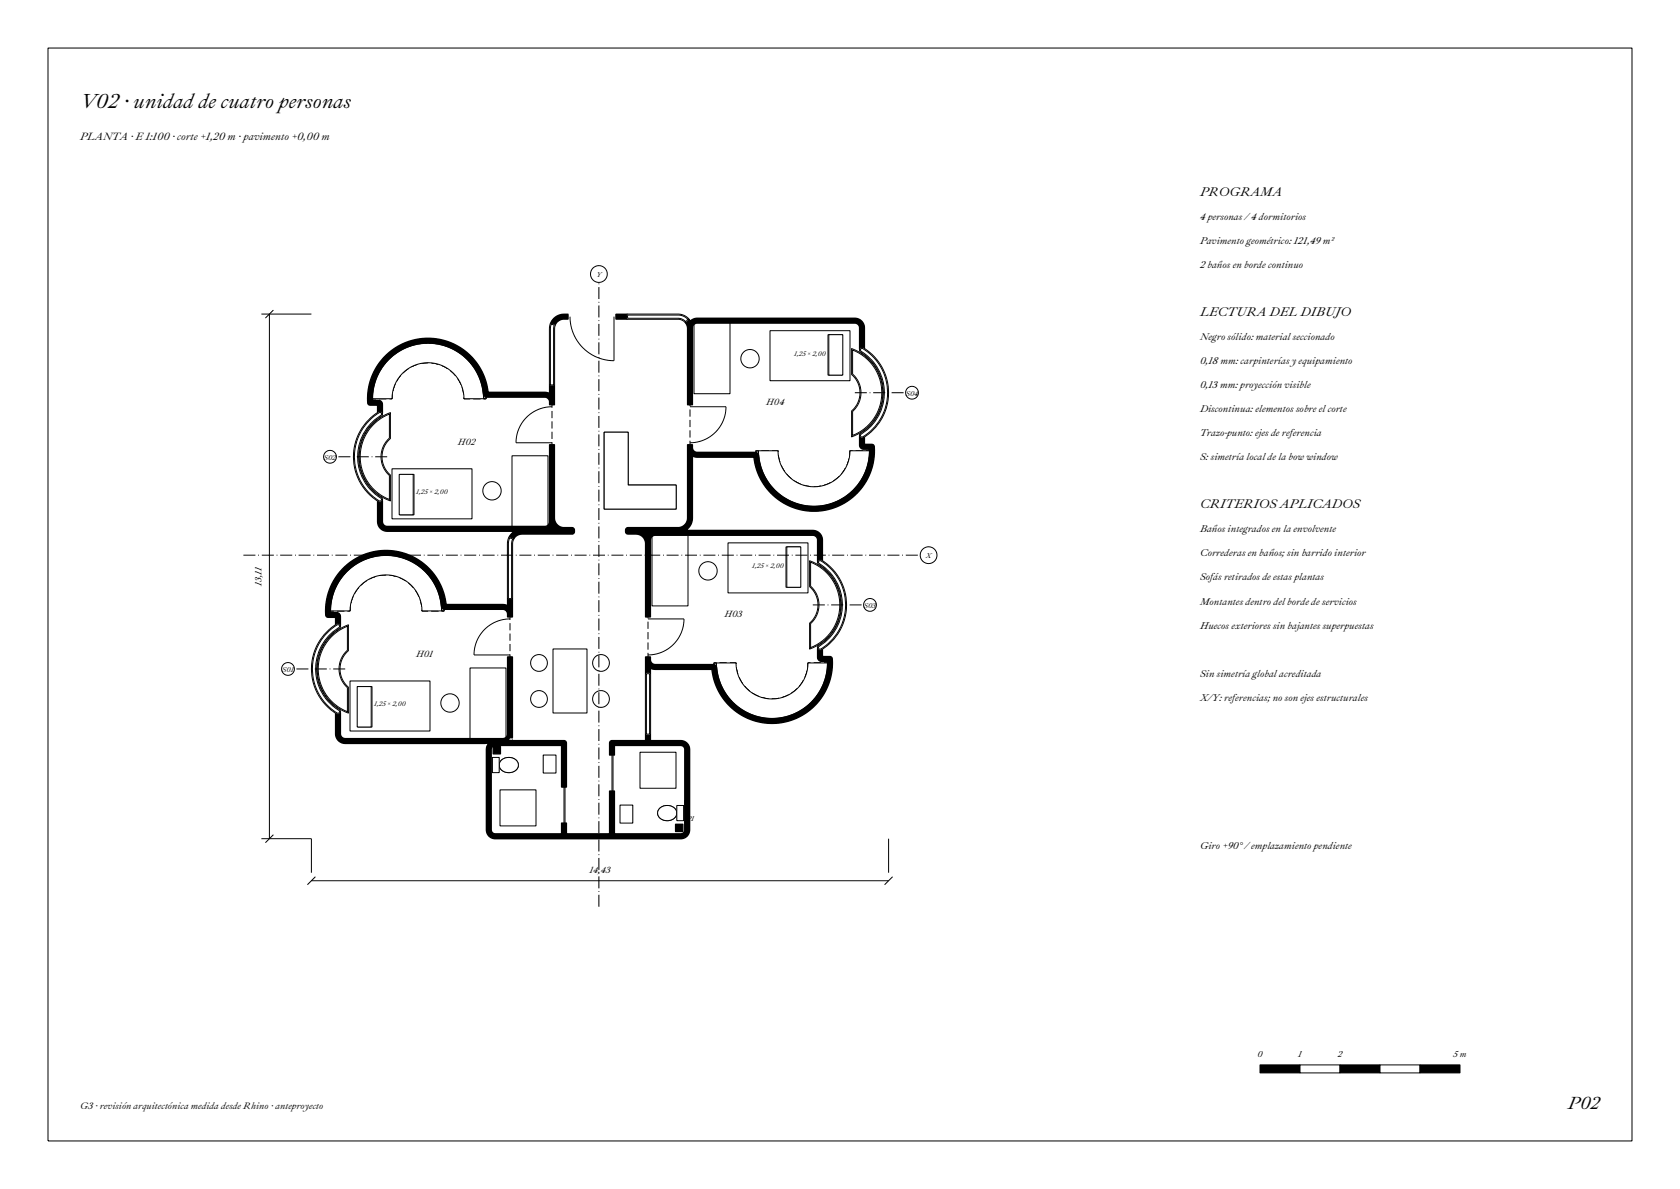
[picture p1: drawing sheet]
<svg xmlns="http://www.w3.org/2000/svg" width="420mm" height="297mm" viewBox="0 0 420 297" stroke-linecap="round" stroke-linejoin="round" font-family="sans-serif">
<path d="M107.9 85.1a14.5 14.5 0 0 0-15.4 14.5h5.5a9 9 0 0 1 9-9 9 9 0 0 1 9 9h5.5a14.5 14.5 0 0 0-13.6-14.5M97.4 138.1a14.5 14.5 0 0 0-15.4 14.5h5.5a9 9 0 0 1 9-9 9 9 0 0 1 9 9h5.5a14.5 14.5 0 0 0-13.6-14.5M136.2 132.1l1.3-.5 .5-1.3v-29.9l-.5-1.3-1.3-.5h-14.6l-.1-.5a14.7 14.7 0 0 0-5.5-9.8 14.4 14.4 0 0 0-16.5-1.1 14.4 14.4 0 0 0-7 13.4l2.4 .1 .1 2.6a13.2 13.2 0 0 0-6 10.4 12.9 12.9 0 0 0 6 11.2v5.6l.5 1.1 1.3 .5h39.4M202.6 127.1a14.5 14.5 0 0 0 15.4-14.5h-5.5a9 9 0 0 1-9 9 9 9 0 0 1-9-9h-5.5a14.5 14.5 0 0 0 13.6 14.5M211.2 124.9a14.8 14.8 0 0 0 6.8-13.3l-2.4-.1-.1-2.6a12.7 12.7 0 0 0 .5-21.2l-.5-.4v-5.6l-.5-1.1-1.3-.5h-39.4l-1.3 .5-.5 1.3v29.9l.5 1.3 1.3 .5h14.6l.7 2.5a14.2 14.2 0 0 0 20.9 9.1l.7-.3M200.7 177.9a14.8 14.8 0 0 0 6.8-13.3l-2.4-.1-.1-2.6a12.7 12.7 0 0 0 .5-21.2l-.5-.4v-5.6l-.5-1.1-1.3-.5h-39.4l-1.3 .5-.5 1.3v29.9l.5 1.3 1.3 .5h14.6l.7 2.5a14.2 14.2 0 0 0 20.9 9.1l.7-.3M125.7 185.1l1.3-.5 .5-1.3v-29.9l-.5-1.3-1.3-.5h-14.6l-.1-.5a14.7 14.7 0 0 0-5.5-9.8 14.4 14.4 0 0 0-16.5-1.1 14.4 14.4 0 0 0-7 13.4l2.4 .1 .1 2.6a13.2 13.2 0 0 0-6 10.4 12.9 12.9 0 0 0 6 11.2v5.6l.5 1.1 1.3 .5h39.4M192.1 180.1a14.5 14.5 0 0 0 15.4-14.5h-5.5a9 9 0 0 1-9 9 9 9 0 0 1-9-9h-5.5a14.5 14.5 0 0 0 13.6 14.5" fill="none" stroke="#000" stroke-width=".25" stroke-dasharray="1.8 .8" stroke-linecap="butt"/>
<g fill="#fff" stroke="#000" stroke-width=".25">
<path d="M87.8 170.4h19.4v11.9h-19.4z" fill-rule="evenodd"/>
<path d="M87.5 170.1h20v12.5h-20z" fill-rule="evenodd"/>
<path d="M89.5 171.5h3.5v10.1h-3.5z" fill-rule="evenodd"/>
<path d="M89.3 171.5h3.5v10.1h-3.5z" fill-rule="evenodd"/>
<path d="M82.6 159l2.2-1.8 2.3-1.1v6.4a6 6 0 0 0 0 9.2v6.4a11.7 11.7 0 0 1-4.5-19.1z" fill-rule="evenodd"/>
<path d="M82.6 159.3l2-1.7 2.3-1.2v6a6.2 6.2 0 0 0 0 9.4v6a11.4 11.4 0 0 1-4.3-18.5z" fill-rule="evenodd"/>
<path d="M86.6 142a14.5 14.5 0 0 1 15.7-2.7 14.5 14.5 0 0 1 8.7 13.3h-5.5a9 9 0 0 0-9-9 9 9 0 0 0-9 9h-5.5a14.5 14.5 0 0 1 4.6-10.6z" fill-rule="evenodd"/>
<path d="M86.4 142.5a14.3 14.3 0 0 1 15.6-3.1 14.3 14.3 0 0 1 8.8 13.2h-.4a13.9 13.9 0 0 0-13.9-13.9 13.9 13.9 0 0 0-13.9 13.9h-.4a14.3 14.3 0 0 1 4.2-10.1z" fill-rule="evenodd"/>
<path d="M117.5 166.9h9v18h-9z" fill-rule="evenodd"/>
<path d="M98.3 117.4h19.4v11.9h-19.4z" fill-rule="evenodd"/>
<path d="M98 117.1h20v12.5h-20z" fill-rule="evenodd"/>
<path d="M100 118.5h3.5v10.1h-3.5z" fill-rule="evenodd"/>
<path d="M99.8 118.5h3.5v10.1h-3.5z" fill-rule="evenodd"/>
<path d="M93.1 106l2.2-1.8 2.3-1.1v6.4a6 6 0 0 0 0 9.2v6.4a11.7 11.7 0 0 1-4.5-19.1z" fill-rule="evenodd"/>
<path d="M93.7 105.7l1.4-1.1 2.3-1.2v6a6.2 6.2 0 0 0 0 9.4v6a11.4 11.4 0 0 1-3.7-19.1z" fill-rule="evenodd"/>
<path d="M97.1 89a14.5 14.5 0 0 1 15.7-2.7 14.5 14.5 0 0 1 8.7 13.3h-5.5a9 9 0 0 0-9-9 9 9 0 0 0-9 9h-5.5a14.5 14.5 0 0 1 4.6-10.6z" fill-rule="evenodd"/>
<path d="M96.9 89.5a14.3 14.3 0 0 1 15.6-3.1 14.3 14.3 0 0 1 8.8 13.2h-.4a13.9 13.9 0 0 0-13.9-13.9 13.9 13.9 0 0 0-13.9 13.9h-.4a14.3 14.3 0 0 1 4.2-10.1z" fill-rule="evenodd"/>
<path d="M128 113.8h9v18.1h-9z" fill-rule="evenodd"/>
<path d="M182.3 135.9h19.4v11.9h-19.4z" fill-rule="evenodd"/>
<path d="M182 135.6h20v12.5h-20z" fill-rule="evenodd"/>
<path d="M196.5 136.6h3.5v10.1h-3.5z" fill-rule="evenodd"/>
<path d="M196.7 136.6h3.5v10.1h-3.5z" fill-rule="evenodd"/>
<path d="M202.4 140.1a11.7 11.7 0 0 1 7.8 11 11.7 11.7 0 0 1-7.8 11v-6.4a6 6 0 0 0 0-9.2z" fill-rule="evenodd"/>
<path d="M202.7 140.4a11.4 11.4 0 0 1 7.3 10.7 11.4 11.4 0 0 1-7.3 10.7v-6a6.2 6.2 0 0 0 0-9.4z" fill-rule="evenodd"/>
<path d="M178.5 165.6h5.5a9 9 0 0 0 9 9 9 9 0 0 0 9-9h5.5a14.5 14.5 0 0 1-14.5 14.5 14.5 14.5 0 0 1-14.5-14.5z" fill-rule="evenodd"/>
<path d="M178.7 165.6h.4a13.9 13.9 0 0 0 13.9 13.9 13.9 13.9 0 0 0 13.9-13.9h.4a14.3 14.3 0 0 1-14.3 14.3 14.3 14.3 0 0 1-14.3-14.3z" fill-rule="evenodd"/>
<path d="M163 133.3h9v18.1h-9z" fill-rule="evenodd"/>
<path d="M192.8 82.9h19.4v11.9h-19.4z" fill-rule="evenodd"/>
<path d="M192.5 82.6h20v12.5h-20z" fill-rule="evenodd"/>
<path d="M207 83.6h3.5v10.1h-3.5z" fill-rule="evenodd"/>
<path d="M207.2 83.6h3.5v10.1h-3.5z" fill-rule="evenodd"/>
<path d="M212.9 87.1a11.7 11.7 0 0 1 7.8 11 11.7 11.7 0 0 1-7.8 11v-6.4a6 6 0 0 0 0-9.2z" fill-rule="evenodd"/>
<path d="M213.2 87.4a11.4 11.4 0 0 1 7.3 10.7 11.4 11.4 0 0 1-7.3 10.7v-6a6.2 6.2 0 0 0 0-9.4z" fill-rule="evenodd"/>
<path d="M189 112.6h5.5a9 9 0 0 0 9 9 9 9 0 0 0 9-9h5.5a14.5 14.5 0 0 1-14.5 14.5 14.5 14.5 0 0 1-14.5-14.5z" fill-rule="evenodd"/>
<path d="M189.2 112.6h.4a13.9 13.9 0 0 0 13.9 13.9 13.9 13.9 0 0 0 13.9-13.9h.4a14.3 14.3 0 0 1-14.3 14.3 14.3 14.3 0 0 1-14.3-14.3z" fill-rule="evenodd"/>
<path d="M173.5 80.4h9v17.9h-9z" fill-rule="evenodd"/>
<path d="M160 187.9h9v9h-9z" fill-rule="evenodd"/>
<path d="M155 201.1h3.2v4.5h-3.2z" fill-rule="evenodd"/>
<path d="M125 197.3h9v9h-9z" fill-rule="evenodd"/>
<path d="M135.8 188.6h3.2v4.5h-3.2z" fill-rule="evenodd"/>
<path d="M151 108h6v13.2h12v6h-18z" fill-rule="evenodd"/>
<path d="M151 108h6v13.2h12v6h-18z" fill-rule="evenodd"/>
<path d="M138.3 162.1h8.5v16h-8.5z" fill-rule="evenodd"/>
<path d="M165.4 202.6a1.97 1.97 0 0 1 3.1 .5 1.86 1.86 0 0 1-3.3 0z" fill-rule="evenodd"/>
<path d="M164.9 201.9a2.54 2.54 0 0 1 4.3 1.2 2.47 2.47 0 0 1-2.4 1.9 2.47 2.47 0 0 1-2.4-1.9z" fill-rule="evenodd"/>
<path d="M165 201.9a2.53 2.53 0 0 1 4.2 1.2 2.47 2.47 0 0 1-2.4 1.9 2.47 2.47 0 0 1-2.4-1.9l.2-.7z" fill-rule="evenodd"/>
<path d="M169.2 201.2h1.7v3.8h-1.7z" fill-rule="evenodd"/>
<path d="M125.8 190.5a2.03 2.03 0 0 1 3 .5 1.89 1.89 0 0 1-3 .7 .69 .69 0 0 1 0-1.2z" fill-rule="evenodd"/>
<path d="M125.3 189.9a2.55 2.55 0 0 1 4.3 1.2 2.47 2.47 0 0 1-2.4 1.9 2.47 2.47 0 0 1-2.4-1.9z" fill-rule="evenodd"/>
<path d="M125.3 190a2.54 2.54 0 0 1 4.3 1.1 2.47 2.47 0 0 1-2.4 1.9 2.47 2.47 0 0 1-2.4-1.9z" fill-rule="evenodd"/>
<path d="M123.1 189.2h1.7v3.8h-1.7z" fill-rule="evenodd"/>
<circle cx="112.5" cy="175.6" r="2.3"/>
<circle cx="123" cy="122.6" r="2.3"/>
<circle cx="177" cy="142.6" r="2.3"/>
<circle cx="187.5" cy="89.6" r="2.3"/>
<circle cx="150.3" cy="165.6" r="2.1"/>
<circle cx="150.3" cy="174.6" r="2.1"/>
<circle cx="134.8" cy="165.6" r="2.1"/>
<circle cx="134.8" cy="174.6" r="2.1"/>
<circle cx="169.8" cy="206.8" r=".55"/>
<circle cx="170.3" cy="207.3" r=".12"/>
<circle cx="124.2" cy="187.4" r=".55"/>
<circle cx="124.7" cy="187.9" r=".13"/>
</g>
<g fill="#000" stroke="#000" stroke-width=".35">
<path d="M138.5 79.5a4 4 0 0 1 3.5-1v1.2l-1.7 .1-1.2 .8a.5 .5 0 0 1-.3 .4 .5 .5 0 0 1-.5-.2l-.7 .1z" fill-rule="evenodd"/>
<path d="M154 78.5h2.8l-.2 .6 .2 .6h-2.8z" fill-rule="evenodd"/>
<path d="M172.2 79.7l.4 .5a2.4 2.4 0 0 1 1.7-.7h39.4a2.4 2.4 0 0 1 2.4 2.4v5.1l-.7-.2-.5 .4v-5.3a1.2 1.2 0 0 0-1.2-1.2h-39.4a1.2 1.2 0 0 0-1.2 1.2v19.2h-1.2v-19l-.2-.9a.5 .5 0 0 1-.2-.5 .5 .5 0 0 1 .4-.4z" fill-rule="evenodd"/>
<path d="M96.3 88.9a15.1 15.1 0 0 1 15.7-3.5 15.1 15.1 0 0 1 10 12.6h14.2l1.2 .3v-2l.6 .1 .6-.1v4.8h-1.2v-.7a1.2 1.2 0 0 0-1.2-1.2h-14.5a1 1 0 0 1-.9-.8 13.9 13.9 0 0 0-14.6-12.7 13.9 13.9 0 0 0-13.1 14.3h1.5a1 1 0 0 1 1 .9v2.3l-.5-.4-.7 .2v-1.8h-1.9l-.4-.2a11.7 11.7 0 0 1 .8-6.7l1.5-3.1z" fill-rule="evenodd"/>
<path d="M171.9 111.1h1.2v.7a1.2 1.2 0 0 0 1.2 1.2h14.4a1 1 0 0 1 1 .8 13.9 13.9 0 0 0 14.6 12.7 13.9 13.9 0 0 0 13.1-14.3h-1.5a1 1 0 0 1-1-.9v-2.3l.5 .4 .7-.2v1.8h1.9l.4 .2a2.4 2.4 0 0 1 .2 1.9 15.1 15.1 0 0 1-14.5 14.6 15.1 15.1 0 0 1-15.6-13.5h-14.2l-1.2-.3v15.5a3.6 3.6 0 0 1-1.8 3.1h31.9a2.4 2.4 0 0 1 2.4 2.4v5.1l-.7-.2-.5 .4v-5.3a1.2 1.2 0 0 0-1.2-1.2h-39.4a1.2 1.2 0 0 0-1.2 1.2v19.2h-1.2v-18.3a2.4 2.4 0 0 0-2.4-2.4h-2.2l-.4-.4 .1-.9 .5-.3h12.5a2.4 2.4 0 0 0 2.4-2.4z" fill-rule="evenodd"/>
<path d="M94.4 125.2l.7 .2 .5-.4v5.3a1.2 1.2 0 0 0 1.2 1.2h39.4a1.2 1.2 0 0 0 1.2-1.2v-19.2h1.2v18.3a2.4 2.4 0 0 0 2.4 2.4h2.2l.4 .5-.1 .8-.5 .3h-12.7l-.7 .2-.8 .5a.46 .46 0 0 1-.4 .4 .46 .46 0 0 1-.5-.2l-.6-.1 .7-1 .7-.5h-31.9a2.4 2.4 0 0 1-2.4-2.4z" fill-rule="evenodd"/>
<path d="M85.8 141.9a15.1 15.1 0 0 1 15.7-3.5 15.1 15.1 0 0 1 10 12.6h14.2l1.2 .3v-1.7l.6 .2 .6-.2v4.5h-1.2v-.7a1.2 1.2 0 0 0-1.2-1.2h-14.5a1 1 0 0 1-.9-.8 13.9 13.9 0 0 0-14.6-12.7 13.9 13.9 0 0 0-13.1 14.3h1.5a1 1 0 0 1 1 .9v2.3l-.5-.4-.7 .2v-1.8h-1.9l-.4-.2a14.4 14.4 0 0 1 4.2-12.1z" fill-rule="evenodd"/>
<path d="M161.4 164.1h1.2v.7a1.2 1.2 0 0 0 1.2 1.2h14.5a1 1 0 0 1 .9 .8 13.9 13.9 0 0 0 14.6 12.7 13.9 13.9 0 0 0 13.1-14.3h-1.5a1 1 0 0 1-1-.9v-2.3l.5 .4 .7-.2v1.8h1.9l.4 .2a11.7 11.7 0 0 1-.8 6.7 15.1 15.1 0 0 1-16 9.7 15.1 15.1 0 0 1-13.1-13.4h-14.2l-1.2-.3v1.3l-.6-.2-.6 .2z" fill-rule="evenodd"/>
<path d="M83.9 178.2l.7 .2 .5-.4v5.3a1.2 1.2 0 0 0 1.2 1.2h39.4a1.2 1.2 0 0 0 1.2-1.2v-19.2h1.2v20.1h-.7l-.7 .8 14.6 .1 .3 .5v11h-1.2v-10.4h-16.6a1 1 0 0 0-1 1v20.1l.2 .6 .3 .3 17.1 .1v-2.7h1.2v2.7h10.8v-10.7h1.2v10.7h16.7l.6-.3 .3-.6v-20.2l-.4-.8-.5-.2h-16.7v2.4h-1.2v-3.1l.4-.5h8.6v-1.5l.6 .1 .6-.1v1.5h7.6a2.2 2.2 0 0 1 2.2 2.2v20.1a2.2 2.2 0 0 1-2.2 2.2h-46.4a2.2 2.2 0 0 1-2.2-2.2v-20.1l.2-.9 .6-.9-1.2 .3h-34.9a2.4 2.4 0 0 1-2.4-2.4z" fill-rule="evenodd"/>
<path d="M123.3 186.5h1.8v1.8h-1.8z" fill-rule="evenodd"/>
<path d="M168.9 205.9h1.8v1.8h-1.8z" fill-rule="evenodd"/>
</g>
<path d="M161.4 168.2l.6-.2 .7 .2v15.3l-.7 .1-.6-.1z" fill-rule="evenodd" fill="#fff" stroke="#000" stroke-width=".25"/>
<path d="M161.6 168.4h.8v14.9l-.4 .1-.4-.1z" fill="none" stroke="#000" stroke-width=".25"/>
<path d="M82.2 157.4l2-1.6a.65 .65 0 0 1 .8 .2 .65 .65 0 0 1 0 .9 11.9 11.9 0 0 0 0 20.5 .65 .65 0 0 1 0 .8 .65 .65 0 0 1-.8 .2 13.1 13.1 0 0 1-2-21z" fill-rule="evenodd" fill="#fff" stroke="#000" stroke-width=".25"/>
<path d="M82.3 157.5l2-1.4 .5 .1 .1 .4a12.5 12.5 0 0 0-5.7 7.7 12.1 12.1 0 0 0 4.8 12.7l.8 .5 .1 .5-.4 .2a12.8 12.8 0 0 1-2.2-20.7z" fill="none" stroke="#000" stroke-width=".25"/>
<path d="M204.6 139.9l.4-.1a12.9 12.9 0 0 1 0 22.6 .65 .65 0 0 1-.6-.4 .65 .65 0 0 1 .1-.7 11.9 11.9 0 0 0 0-20.5l-.1-.4z" fill-rule="evenodd" fill="#fff" stroke="#000" stroke-width=".25"/>
<path d="M204.8 140.1l.2-.1a12.8 12.8 0 0 1 0 22.2l-.4-.3v-.3a12.5 12.5 0 0 0 5.7-7.7 12.1 12.1 0 0 0-4.8-12.7l-.8-.5z" fill="none" stroke="#000" stroke-width=".25"/>
<path d="M127.2 134.2h.6a.54 .54 0 0 1 .5 .3 .54 .54 0 0 1 0 .6l-.1 14.5-.8 .2-.5-.2v-13.8z" fill-rule="evenodd" fill="#fff" stroke="#000" stroke-width=".25"/>
<path d="M127.4 134.4l.8 .3-.3 1.1v13.7h-.4h-.4v-13.7z" fill="none" stroke="#000" stroke-width=".25"/>
<path d="M92.7 104.4l2-1.6a.65 .65 0 0 1 .8 .2 .65 .65 0 0 1 0 .9 11.9 11.9 0 0 0 0 20.5 .65 .65 0 0 1 0 .8 .65 .65 0 0 1-.8 .2 13.1 13.1 0 0 1-2-21z" fill-rule="evenodd" fill="#fff" stroke="#000" stroke-width=".25"/>
<path d="M92.8 104.5l2-1.4 .5 .1 .1 .4a12.5 12.5 0 0 0-5.7 7.7 12.1 12.1 0 0 0 4.8 12.7l.8 .5 .1 .5-.4 .2a12.8 12.8 0 0 1-2.2-20.7z" fill="none" stroke="#000" stroke-width=".25"/>
<path d="M215.1 86.9l.4-.1a12.9 12.9 0 0 1 0 22.6 .65 .65 0 0 1-.6-.4 .65 .65 0 0 1 .1-.7 11.9 11.9 0 0 0 0-20.5l-.1-.4z" fill-rule="evenodd" fill="#fff" stroke="#000" stroke-width=".25"/>
<path d="M215.3 87.1l.2-.1a12.8 12.8 0 0 1 0 22.2l-.4-.3v-.3a12.5 12.5 0 0 0 5.7-7.7 12.1 12.1 0 0 0-4.8-12.7l-.8-.5z" fill="none" stroke="#000" stroke-width=".25"/>
<path d="M137.6 80.9l.7-.1a.59 .59 0 0 1 .5 .4 .59 .59 0 0 1-.1 .7v14.3l-.8 .2-.5-.2v-14.1z" fill-rule="evenodd" fill="#fff" stroke="#000" stroke-width=".25"/>
<path d="M137.8 81.1h.5a.46 .46 0 0 1 .1 .7v14.3l-.4 .1-.4-.1v-14z" fill="none" stroke="#000" stroke-width=".25"/>
<path d="M156.8 78.5h12.7a3.6 3.6 0 0 1 2.7 1.1l-.2 .6a.61 .61 0 0 1-.6 .4 .61 .61 0 0 1-.6-.5l-1.3-.4h-12.7l-.2-.6z" fill-rule="evenodd" fill="#fff" stroke="#000" stroke-width=".25"/>
<g fill="none" stroke="#000" stroke-width=".25">
<path d="M65.4 78.5h12.5M67.4 78.5v131M68.4 77.4l-2 2M142.5 79.1a11 11 0 0 0 11 11v-11M157 78.7h12.5a2.54 2.54 0 0 1 2.3 1.1l-.5 .5a2.6 2.6 0 0 0-1.8-.8h-12.5zM138 101.6a9 9 0 0 0-9 9h9M172.5 101.6h9a9 9 0 0 1-9 9M127.5 154.6a9 9 0 0 0-9 9h9M162 154.6h9a9 9 0 0 1-9 9M141 196.6v9M141.3 196.6v9M153 188.6v9"/>
<path d="M153.3 188.6v9M65.4 209.5h12.5v8.5M68.4 208.5l-2 2M78.9 219l-2 2M222.2 209.5v8.5M223.2 219l-2 2M77.9 220h144.3"/>
</g>
<path d="M141 196.6v-9M153 197.6v9" fill="none" stroke="#000" stroke-width=".25" stroke-dasharray="1.2 .6" stroke-linecap="butt"/>
<path d="M60.9 138.7h171.3" fill="none" stroke="#000" stroke-width=".25" stroke-dasharray="3 .7 .2 .7" stroke-linecap="butt"/>
<circle cx="232.2" cy="138.7" r="2.1" fill="#fff" stroke="#000" stroke-width=".25"/>
<path d="M149.7 226.5v-158.1" fill="none" stroke="#000" stroke-width=".25" stroke-dasharray="3 .7 .2 .7" stroke-linecap="butt"/>
<circle cx="149.7" cy="68.5" r="2.1" fill="#fff" stroke="#000" stroke-width=".25"/>
<path d="M86.3 167.1h-14.3" fill="none" stroke="#000" stroke-width=".25" stroke-dasharray="3 .7 .2 .7" stroke-linecap="butt"/>
<circle cx="72" cy="167.1" r="1.6" fill="#fff" stroke="#000" stroke-width=".25"/>
<path d="M96.8 114.1h-14.3" fill="none" stroke="#000" stroke-width=".25" stroke-dasharray="3 .7 .2 .7" stroke-linecap="butt"/>
<circle cx="82.5" cy="114.1" r="1.6" fill="#fff" stroke="#000" stroke-width=".25"/>
<path d="M203.2 151.1h14.3" fill="none" stroke="#000" stroke-width=".25" stroke-dasharray="3 .7 .2 .7" stroke-linecap="butt"/>
<circle cx="217.5" cy="151.1" r="1.6" fill="#fff" stroke="#000" stroke-width=".25"/>
<path d="M213.7 98.1h14.3" fill="none" stroke="#000" stroke-width=".25" stroke-dasharray="3 .7 .2 .7" stroke-linecap="butt"/>
<circle cx="228" cy="98.1" r="1.6" fill="#fff" stroke="#000" stroke-width=".25"/>
<path d="M12 12h396v273h-396z" fill="none" stroke="#000" stroke-width=".25"/>
<path d="M315 266h10v2h-10z" fill-rule="evenodd" fill="#000" stroke="#000" stroke-width=".25"/>
<path d="M325 266h10v2h-10z" fill-rule="evenodd" fill="#fff" stroke="#000" stroke-width=".25"/>
<path d="M335 266h10v2h-10z" fill-rule="evenodd" fill="#000" stroke="#000" stroke-width=".25"/>
<path d="M345 266h10v2h-10z" fill-rule="evenodd" fill="#fff" stroke="#000" stroke-width=".25"/>
<path d="M355 266h10v2h-10z" fill-rule="evenodd" fill="#000" stroke="#000" stroke-width=".25"/>
<text font-size="5.2" x="20" y="27">V02 · unidad de cuatro personas</text>
<text font-size="4.5" x="392" y="277">P02</text>
<g font-size="3.2">
<text x="300" y="49">PROGRAMA</text>
<text x="300" y="79">LECTURA DEL DIBUJO</text>
<text x="300" y="127">CRITERIOS APLICADOS</text>
</g>
<text font-size="2.7" x="20" y="35">PLANTA · E 1:100 · corte +1,20 m · pavimento +0,00 m</text>
<g font-size="2.5">
<text x="300" y="55">4 personas / 4 dormitorios</text>
<text x="300" y="61">Pavimento geométrico: 121,49 m²</text>
<text x="300" y="67">2 baños en borde continuo</text>
<text x="300" y="85">Negro sólido: material seccionado</text>
<text x="300" y="91">0,18 mm: carpinterías y equipamiento</text>
<text x="300" y="97">0,13 mm: proyección visible</text>
<text x="300" y="103">Discontinua: elementos sobre el corte</text>
<text x="300" y="109">Trazo-punto: ejes de referencia</text>
<text x="300" y="115">S: simetría local de la bow window</text>
<text x="300" y="133">Baños integrados en la envolvente</text>
<text x="300" y="139">Correderas en baños; sin barrido interior</text>
<text x="300" y="145">Sofás retirados de estas plantas</text>
<text x="300" y="151">Montantes dentro del borde de servicios</text>
<text x="300" y="157">Huecos exteriores sin bajantes superpuestas</text>
<text x="300" y="169">Sin simetría global acreditada</text>
<text x="300" y="175">X/Y: referencias; no son ejes estructurales</text>
<text x="300" y="212">Giro +90° / emplazamiento pendiente</text>
</g>
<text font-size="2.4" x="20" y="277">G3 · revisión arquitectónica medida desde Rhino · anteproyecto</text>
<g font-size="2.3">
<text x="191.6" y="101.2">H04</text>
<text x="114.4" y="111">H02</text>
<text x="65.4" y="146.3" transform="rotate(-90 65.4 146.3)">13,11</text>
<text x="181.1" y="154.2">H03</text>
<text x="104.1" y="164">H01</text>
<text x="147.4" y="218">14,43</text>
</g>
<g font-size="2.2">
<text x="314.4" y="264">0</text>
<text x="324.5" y="264">1</text>
<text x="334.4" y="264">2</text>
<text x="363.4" y="264">5 m</text>
</g>
<g font-size="1.8">
<text x="149.1" y="69.1">Y</text>
<text x="226.5" y="98.8">S04</text>
<text x="81" y="114.8">S02</text>
<text x="231.4" y="139.4">X</text>
<text x="216" y="151.8">S03</text>
<text x="70.6" y="167.8">S01</text>
<text x="126" y="185.6">P2</text>
<text x="171.6" y="205">P1</text>
</g>
<g font-size="1.7">
<text x="198.6" y="88.9">1,25 × 2,00</text>
<text x="104.1" y="123.4">1,25 × 2,00</text>
<text x="188.1" y="141.8">1,25 × 2,00</text>
<text x="93.6" y="176.4">1,25 × 2,00</text>
</g>
</svg>
